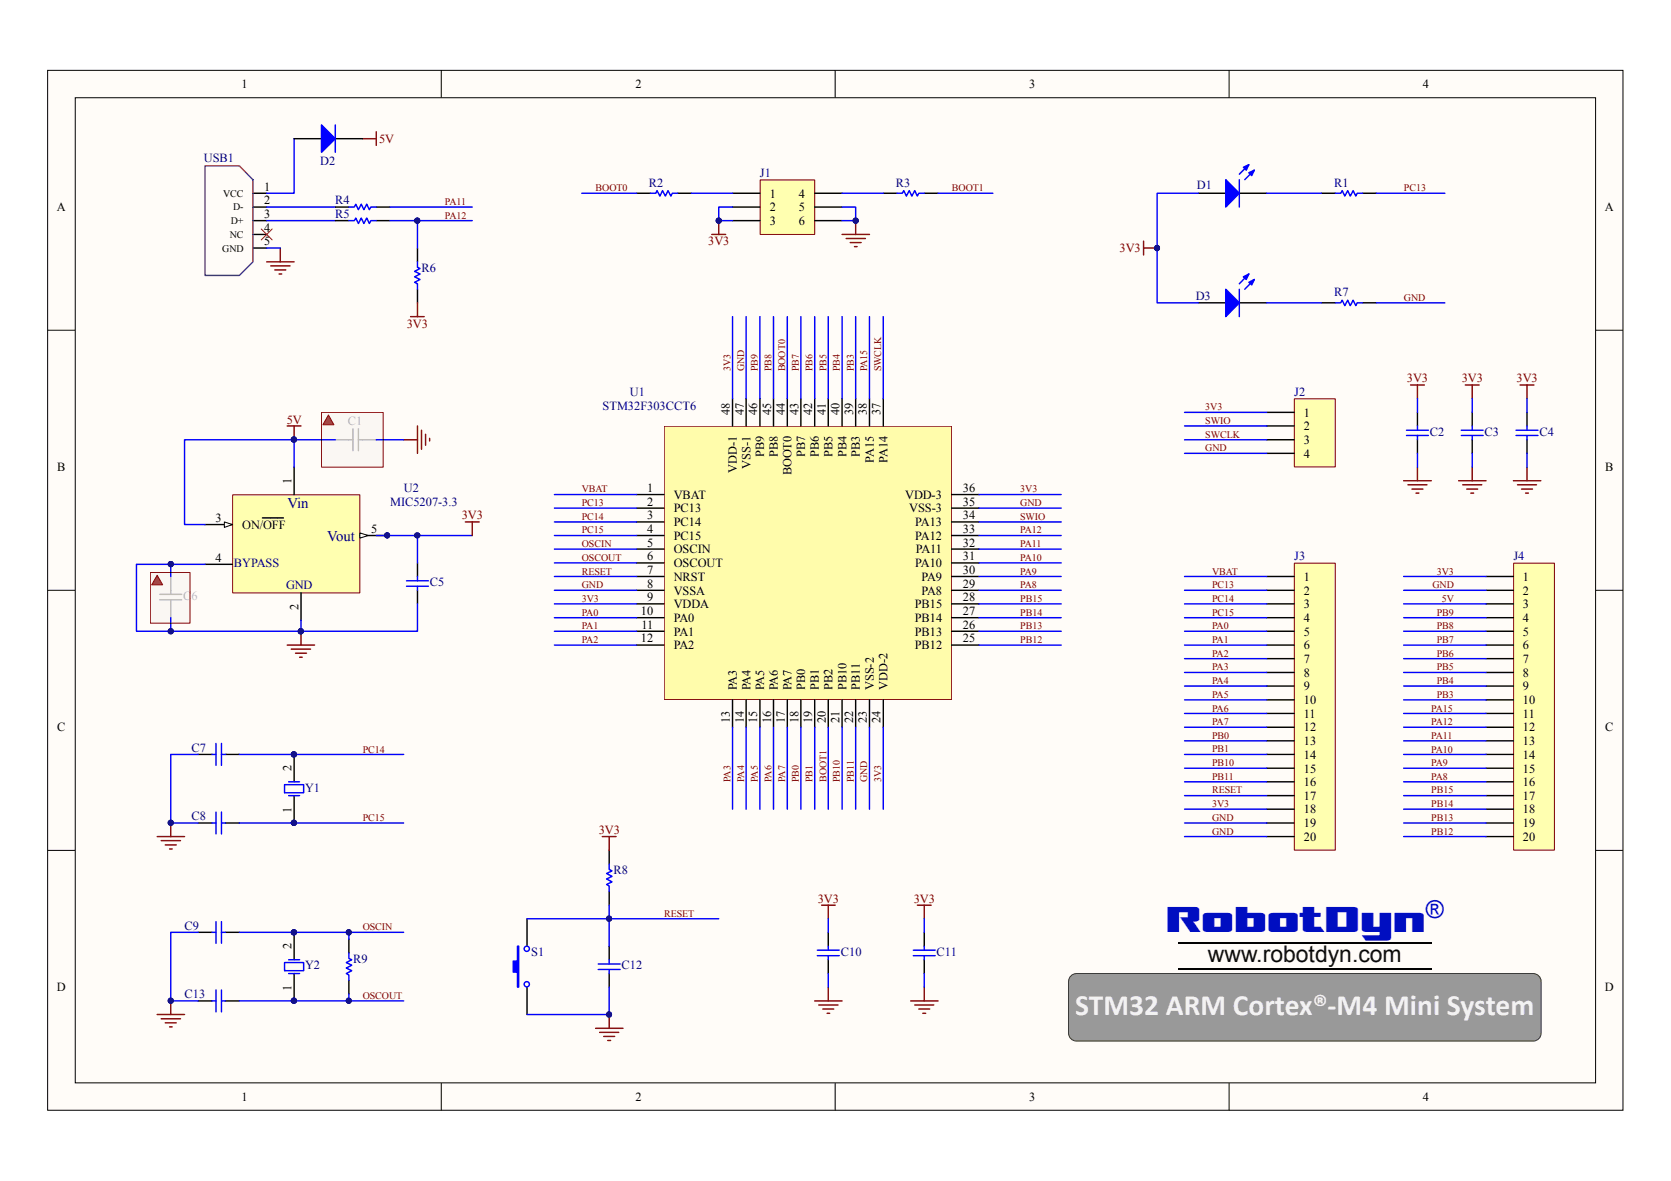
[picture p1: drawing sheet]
<svg xmlns="http://www.w3.org/2000/svg" width="297mm" height="210mm" viewBox="0 0 297 210" stroke-linecap="round" stroke-linejoin="round" font-family="sans-serif">
<path d="M8.5 12.5h280v184.8h-280z" fill="#fffcf8"/>
<path d="M8.5 12.5h280v184.8h-280z" fill="none" stroke="#000" stroke-width=".18"/>
<path d="M13.4 17.4h270.2v175.1h-270.2z" fill="#fffcf8"/>
<g fill="none" stroke="#000" stroke-width=".18">
<path d="M13.4 17.4h270.2v175.1h-270.2zM78.4 12.5v4.8M148.5 12.5v4.8M218.5 12.5v4.8M8.5 58.7h4.8M283.6 58.7h4.9M8.5 104.9h4.8M283.6 104.9h4.9M8.5 151.1h4.8M283.6 151.1h4.9M78.4 192.5v4.9M148.5 192.5v4.9"/>
<path d="M218.5 192.5v4.9"/>
</g>
<path d="M108.3 151.1v2.5M108.3 158.4v2.5M93.7 163.3v4.9M93.7 175.4v4.9M108.3 168.2v2.4M108.3 173v2.4" fill="none" stroke="#000" stroke-width=".25"/>
<path d="M108.3 153.6v.9l.5 .3-1 .5 1 .5-1 .4 1 .5-1 .5 .5 .3v.9M106.3 171.3h3.9M106.3 172.3h3.9M108.3 170.6v.7M108.3 172.3v.7" fill="none" stroke="#00f" stroke-width=".25"/>
<path d="M92 168.2h.2v7.2h-.2v-2.6h-.8v-2h.8z" fill-rule="evenodd" fill="#00f"/>
<g fill="none" stroke="#00f" stroke-width=".25">
<path d="M92 168.2h.2v7.2h-.2v-2.6h-.8v-2h.8zM108.3 160.9v2.4h-14.6"/>
<circle cx="93.6" cy="174.9" r=".46"/>
<circle cx="93.6" cy="168.6" r=".46"/>
</g>
<circle cx="108.3" cy="163.3" r=".45" fill="#000080"/>
<circle cx="108.3" cy="163.3" r=".45" fill="none" stroke="#000080" stroke-width=".18"/>
<path d="M108.3 163.3v4.9" fill="none" stroke="#00f" stroke-width=".25"/>
<circle cx="108.3" cy="163.3" r=".45" fill="#000080"/>
<circle cx="108.3" cy="163.3" r=".45" fill="none" stroke="#000080" stroke-width=".18"/>
<path d="M108.3 175.4v4.9h-14.6" fill="none" stroke="#00f" stroke-width=".25"/>
<circle cx="108.3" cy="180.3" r=".46" fill="#000080"/>
<circle cx="108.3" cy="180.3" r=".46" fill="none" stroke="#000080" stroke-width=".18"/>
<path d="M107.1 148.7h2.4M108.3 148.7v2.4M105.9 182.8h4.8M106.6 183.5h3.4M107.3 184.2h2M108 184.9h.5M108.3 180.3v2.5" fill="none" stroke="#800000" stroke-width=".25"/>
<circle cx="108.3" cy="180.3" r=".46" fill="#000080"/>
<circle cx="108.3" cy="180.3" r=".46" fill="none" stroke="#000080" stroke-width=".18"/>
<path d="M108.3 163.3h19.5" fill="none" stroke="#00f" stroke-width=".25"/>
<circle cx="108.3" cy="163.3" r=".45" fill="#000080"/>
<circle cx="108.3" cy="163.3" r=".45" fill="none" stroke="#000080" stroke-width=".18"/>
<path d="M135.2 32h9.6v9.7h-9.6z" fill="#ffffb0"/>
<path d="M135.1 32h9.7v9.7h-9.7z" fill="none" stroke="#800000" stroke-width=".18"/>
<path d="M113.2 34.3h2.4M120.5 34.3h2.4M130.2 34.3h4.9M130.2 36.8h4.9M130.2 39.2h4.9M144.8 34.3h4.9M144.8 36.8h4.9M144.8 39.2h4.9M157 34.3h2.4M164.3 34.3h2.5" fill="none" stroke="#000" stroke-width=".25"/>
<path d="M115.6 34.3h1l.2-.4 .5 1 .5-1 .5 1 .4-1 .6 1 .2-.6h1M159.4 34.3h1l.3-.4 .4 1 .5-1 .5 1 .5-1 .5 1 .2-.6h1" fill="none" stroke="#00f" stroke-width=".25"/>
<path d="M152.1 39.2v2.5M149.7 41.7h4.9M150.4 42.4h3.4M151.1 43.1h2M151.9 43.8h.5" fill="none" stroke="#800000" stroke-width=".25"/>
<circle cx="152.1" cy="39.2" r=".46" fill="#000080"/>
<circle cx="152.1" cy="39.2" r=".46" fill="none" stroke="#000080" stroke-width=".18"/>
<path d="M127.8 39.2v2.5M126.5 41.7h2.5" fill="none" stroke="#800000" stroke-width=".25"/>
<circle cx="127.8" cy="39.2" r=".46" fill="#000080"/>
<circle cx="127.8" cy="39.2" r=".46" fill="none" stroke="#000080" stroke-width=".18"/>
<path d="M103.4 34.3h9.8M122.9 34.3h7.3M149.7 34.3h7.3M166.8 34.3h9.7" fill="none" stroke="#00f" stroke-width=".25"/>
<path d="M213 34.3h4.9M220.3 34.3h4.9" fill="none" stroke="#000" stroke-width=".25"/>
<path d="M217.9 31.9l2.4 2.4-2.4 2.5z" fill="#00f"/>
<path d="M217.9 31.9l2.4 2.4-2.4 2.5zM222 29.3l-1.7 1.7M223 30.2l-1.7 1.7" fill="none" stroke="#00f" stroke-width=".25"/>
<path d="M222 30.7l1-.5-.5 1z" fill="#00f"/>
<path d="M222 30.7l1-.5-.5 1z" fill="none" stroke="#00f" stroke-width=".25"/>
<path d="M221 29.7l1-.4-.5 .9z" fill="#00f"/>
<path d="M220.3 31.9v4.9M221 29.7l1-.4-.5 .9z" fill="none" stroke="#00f" stroke-width=".25"/>
<path d="M213 53.8h4.9M220.3 53.8h4.9" fill="none" stroke="#000" stroke-width=".25"/>
<path d="M217.9 51.4l2.4 2.4-2.4 2.5z" fill="#00f"/>
<path d="M217.9 51.4l2.4 2.4-2.4 2.5zM222 48.7l-1.7 1.7M223 49.7l-1.7 1.7" fill="none" stroke="#00f" stroke-width=".25"/>
<path d="M222 50.2l1-.5-.5 .9z" fill="#00f"/>
<path d="M222 50.2l1-.5-.5 .9z" fill="none" stroke="#00f" stroke-width=".25"/>
<path d="M221 49.2l1-.5-.5 1z" fill="#00f"/>
<path d="M237.4 34.3h.9l.3-.4 .5 1 .5-1 .4 1 .5-1 .5 1 .3-.6h.9M220.3 51.4v4.9M221 49.2l1-.5-.5 1zM237.4 53.8h.9l.3-.4 .5 .9 .5-.9 .4 .9 .5-.9 .5 .9 .3-.5h.9" fill="none" stroke="#00f" stroke-width=".25"/>
<path d="M234.9 34.3h2.5M242.2 34.3h2.4M234.9 53.8h2.5M242.2 53.8h2.4" fill="none" stroke="#000" stroke-width=".25"/>
<path d="M203.3 44.1h2.4M203.3 42.9v2.4" fill="none" stroke="#800000" stroke-width=".25"/>
<circle cx="205.7" cy="44.1" r=".46" fill="#000080"/>
<circle cx="205.7" cy="44.1" r=".46" fill="none" stroke="#000080" stroke-width=".18"/>
<path d="M213 34.3h-7.3v19.5h7.3" fill="none" stroke="#00f" stroke-width=".25"/>
<circle cx="205.7" cy="44.1" r=".46" fill="#000080"/>
<circle cx="205.7" cy="44.1" r=".46" fill="none" stroke="#000080" stroke-width=".18"/>
<g fill="none" stroke="#00f" stroke-width=".25">
<path d="M225.2 34.3h9.7M244.6 34.3h12.2M225.2 53.8h9.7M244.6 53.8h12.2M259.8 76.5h3.9M259.8 77.4h3.9M261.7 70.8v2.5M261.7 75.7v.8M261.7 77.4v.8M269.5 76.5h3.9M269.5 77.4h3.9M271.4 70.8v2.5"/>
<path d="M271.4 75.7v.8M271.4 77.4v.8M261.7 80.6v2.4M271.4 80.6v2.4"/>
</g>
<path d="M261.7 73.3v2.4M261.7 78.2v2.4M271.4 73.3v2.4M271.4 78.2v2.4" fill="none" stroke="#000" stroke-width=".25"/>
<g fill="none" stroke="#800000" stroke-width=".25">
<path d="M260.5 68.4h2.4M261.7 68.4v2.4M270.2 68.4h2.5M271.4 68.4v2.4M259.3 85.4h4.9M260 86.2h3.4M260.7 86.9h2M261.5 87.6h.5M261.7 83v2.4M269 85.4h4.9M269.7 86.2h3.4M270.5 86.9h1.9"/>
<path d="M271.2 87.6h.5M271.4 83v2.4"/>
</g>
<path d="M269.1 100.1h7.2v51h-7.2z" fill="#ffffb0"/>
<path d="M269.1 100.1h7.2v51h-7.2z" fill="none" stroke="#800000" stroke-width=".18"/>
<g fill="none" stroke="#000" stroke-width=".25">
<path d="M264.2 102.5h4.8M264.2 104.9h4.8M264.2 107.3h4.8M264.2 109.8h4.8M264.2 112.2h4.8M264.2 114.7h4.8M264.2 117.1h4.8M264.2 119.5h4.8M264.2 121.9h4.8M264.2 124.4h4.8M264.2 126.8h4.8M264.2 129.3h4.8"/>
<path d="M264.2 131.7h4.8M264.2 134.1h4.8M264.2 136.5h4.8M264.2 139h4.8M264.2 141.4h4.8M264.2 143.8h4.8M264.2 146.3h4.8M264.2 148.7h4.8"/>
</g>
<path d="M230.1 100.1h7.3v51h-7.3z" fill="#ffffb0"/>
<path d="M230.1 100.1h7.3v51h-7.3z" fill="none" stroke="#800000" stroke-width=".18"/>
<g fill="none" stroke="#000" stroke-width=".25">
<path d="M45 39.2h2.4M45 36.8h2.4M45 34.3h2.4M59.6 39.2h2.4M59.6 36.8h2.4M66.9 39.2h2.4M66.9 36.8h2.4M45 41.7h2.4M45 44.1h2.4M74.2 44.1v2.4M74.2 51.4v2.4M225.2 102.5h4.8"/>
<path d="M225.2 104.9h4.8M225.2 107.3h4.8M225.2 109.8h4.8M225.2 112.2h4.8M225.2 114.7h4.8M225.2 117.1h4.8M225.2 119.5h4.8M225.2 121.9h4.8M225.2 124.4h4.8M225.2 126.8h4.8M225.2 129.3h4.8M225.2 131.7h4.8"/>
<path d="M225.2 134.1h4.8M225.2 136.5h4.8M225.2 139h4.8M225.2 141.4h4.8M225.2 143.8h4.8M225.2 146.3h4.8M225.2 148.7h4.8"/>
</g>
<g fill="none" stroke="#00f" stroke-width=".25">
<path d="M47.4 36.8h12.2M47.4 39.2h12.2M52.3 24.7v9.6h-4.9M62 36.8h1l.2-.5 .5 1 .5-1 .5 1 .5-1 .5 1 .2-.5h1M62 39.2h1l.2-.5 .5 1 .5-1 .5 1 .5-1 .5 1 .2-.5h1M69.3 36.8h14.6M74.2 39.2v4.9M74.2 46.5v1l.5 .2-1 .5 1 .5-1 .5 1 .5-1 .5 .5 .2v1M210.6 102.5h14.6M210.6 104.9h14.6M210.6 107.3h14.6M210.6 109.8h14.6"/>
<path d="M210.6 112.2h14.6M210.6 114.7h14.6M210.6 117.1h14.6M210.6 119.5h14.6M249.5 102.5h14.7M249.5 104.9h14.7M249.5 107.3h14.7M249.5 109.8h14.7M249.5 112.2h14.7M249.5 114.7h14.7M249.5 117.1h14.7M249.5 119.5h14.7"/>
<path d="M210.6 121.9h14.6M210.6 124.4h14.6M210.6 126.8h14.6M210.6 129.3h14.6M210.6 131.7h14.6M210.6 134.1h14.6M210.6 136.5h14.6M210.6 139h14.6M249.5 121.9h14.7M249.5 124.4h14.7M249.5 126.8h14.7M249.5 129.3h14.7"/>
<path d="M249.5 131.7h14.7M249.5 134.1h14.7M249.5 136.5h14.7M249.5 139h14.7M210.6 141.4h14.6M210.6 143.8h14.6M210.6 146.3h14.6M210.6 148.7h14.6M249.5 141.4h14.7M249.5 143.8h14.7M249.5 146.3h14.7M249.5 148.7h14.7"/>
</g>
<path d="M36.4 29.5h6.1l2.5 2.4v14.6l-2.5 2.5h-6.1z" fill="none" stroke="#800080" stroke-width=".25"/>
<path d="M64.5 24.7h2.4M66.9 23.4v2.4M47.4 46.5h4.9M48.1 47.3h3.5M48.9 48h1.9M49.6 48.7h.5M49.8 44.1v2.4" fill="none" stroke="#800000" stroke-width=".25"/>
<circle cx="74.2" cy="39.2" r=".46" fill="#000080"/>
<circle cx="74.2" cy="39.2" r=".46" fill="none" stroke="#000080" stroke-width=".18"/>
<path d="M73 56.3h2.4M74.2 53.8v2.5" fill="none" stroke="#800000" stroke-width=".25"/>
<path d="M69.3 39.2h14.6" fill="none" stroke="#00f" stroke-width=".25"/>
<circle cx="74.2" cy="39.2" r=".46" fill="#000080"/>
<circle cx="74.2" cy="39.2" r=".46" fill="none" stroke="#000080" stroke-width=".18"/>
<path d="M52.3 141.4v4.9" fill="none" stroke="#000" stroke-width=".25"/>
<circle cx="52.2" cy="146.2" r=".46" fill="#000080"/>
<circle cx="52.2" cy="146.2" r=".46" fill="none" stroke="#000080" stroke-width=".18"/>
<path d="M52.3 134.1v4.9" fill="none" stroke="#000" stroke-width=".25"/>
<circle cx="52.2" cy="134.1" r=".46" fill="#000080"/>
<circle cx="52.2" cy="134.1" r=".46" fill="none" stroke="#000080" stroke-width=".18"/>
<path d="M50.6 139.5h3.4v1.4h-3.4zM51.3 139h2M51.3 141.4h2" fill="none" stroke="#00f" stroke-width=".25"/>
<circle cx="52.2" cy="146.2" r=".46" fill="#000080"/>
<circle cx="52.2" cy="146.2" r=".46" fill="none" stroke="#000080" stroke-width=".18"/>
<circle cx="52.2" cy="134.1" r=".46" fill="#000080"/>
<circle cx="52.2" cy="134.1" r=".46" fill="none" stroke="#000080" stroke-width=".18"/>
<path d="M52.3 173v4.9" fill="none" stroke="#000" stroke-width=".25"/>
<circle cx="52.2" cy="177.9" r=".46" fill="#000080"/>
<circle cx="52.2" cy="177.9" r=".46" fill="none" stroke="#000080" stroke-width=".18"/>
<path d="M52.3 165.7v4.9" fill="none" stroke="#000" stroke-width=".25"/>
<circle cx="52.2" cy="165.7" r=".46" fill="#000080"/>
<circle cx="52.2" cy="165.7" r=".46" fill="none" stroke="#000080" stroke-width=".18"/>
<path d="M50.6 171.1h3.4v1.4h-3.4zM51.3 170.6h2M51.3 173h2" fill="none" stroke="#00f" stroke-width=".25"/>
<circle cx="52.2" cy="177.9" r=".46" fill="#000080"/>
<circle cx="52.2" cy="177.9" r=".46" fill="none" stroke="#000080" stroke-width=".18"/>
<circle cx="52.2" cy="165.7" r=".46" fill="#000080"/>
<circle cx="52.2" cy="165.7" r=".46" fill="none" stroke="#000080" stroke-width=".18"/>
<path d="M35.2 134.1h2.5M40.1 134.1h2.4M35.2 146.3h2.5M40.1 146.3h2.4M35.2 165.7h2.5M35.2 177.9h2.5M40.1 165.7h2.4M40.1 177.9h2.4" fill="none" stroke="#000" stroke-width=".25"/>
<g fill="none" stroke="#00f" stroke-width=".25">
<path d="M37.7 134.1h.7M38.4 132.1v3.9M39.4 132.1v3.9M39.4 134.1h.7M37.7 146.3h.7M38.4 144.3v3.9M39.4 144.3v3.9M39.4 146.3h.7M35.2 165.7h-4.8v12.2h4.8M37.7 165.7h.7M37.7 177.9h.7M38.4 163.8v3.9"/>
<path d="M38.4 176v3.8M39.4 163.8v3.9M39.4 176v3.8M39.4 165.7h.7M39.4 177.9h.7"/>
</g>
<circle cx="30.4" cy="177.9" r=".46" fill="#000080"/>
<circle cx="30.4" cy="177.9" r=".46" fill="none" stroke="#000080" stroke-width=".18"/>
<path d="M35.2 134.1h-4.8v12.2h4.8" fill="none" stroke="#00f" stroke-width=".25"/>
<circle cx="30.4" cy="146.2" r=".46" fill="#000080"/>
<circle cx="30.4" cy="146.2" r=".46" fill="none" stroke="#000080" stroke-width=".18"/>
<path d="M27.9 148.7h4.9M28.7 149.4h3.4M29.4 150.2h1.9M30.1 150.9h.5M30.4 146.3v2.4" fill="none" stroke="#800000" stroke-width=".25"/>
<circle cx="30.4" cy="146.2" r=".46" fill="#000080"/>
<circle cx="30.4" cy="146.2" r=".46" fill="none" stroke="#000080" stroke-width=".18"/>
<path d="M30.4 177.9v2.4M27.9 180.3h4.9M28.7 181.1h3.4M29.4 181.8h1.9M30.1 182.5h.5" fill="none" stroke="#800000" stroke-width=".25"/>
<circle cx="30.4" cy="177.9" r=".46" fill="#000080"/>
<circle cx="30.4" cy="177.9" r=".46" fill="none" stroke="#000080" stroke-width=".18"/>
<path d="M42.5 134.1h29.3" fill="none" stroke="#00f" stroke-width=".25"/>
<circle cx="52.2" cy="134.1" r=".46" fill="#000080"/>
<circle cx="52.2" cy="134.1" r=".46" fill="none" stroke="#000080" stroke-width=".18"/>
<path d="M42.5 146.3h29.3" fill="none" stroke="#00f" stroke-width=".25"/>
<circle cx="52.2" cy="146.2" r=".46" fill="#000080"/>
<circle cx="52.2" cy="146.2" r=".46" fill="none" stroke="#000080" stroke-width=".18"/>
<path d="M118.1 75.8h51.1v48.5h-51.1z" fill="#ffffb0"/>
<path d="M118.1 75.7h51.1v48.6h-51.1z" fill="none" stroke="#800000" stroke-width=".18"/>
<g fill="none" stroke="#000" stroke-width=".25">
<path d="M130.2 70.8v4.9M132.6 70.8v4.9M135.1 70.8v4.9M137.5 70.8v4.9M140 70.8v4.9M142.4 70.8v4.9M144.8 70.8v4.9M147.2 70.8v4.9M149.7 70.8v4.9M152.1 70.8v4.9M154.6 70.8v4.9M157 70.8v4.9"/>
<path d="M113.2 87.9h4.8M113.2 90.3h4.8M113.2 92.8h4.8M113.2 95.2h4.8M113.2 97.6h4.8M169.2 87.9h4.8M169.2 90.3h4.8M169.2 92.8h4.8M169.2 95.2h4.8M169.2 97.6h4.8M113.2 100h4.8M113.2 102.5h4.8"/>
<path d="M113.2 104.9h4.8M113.2 107.3h4.8M113.2 109.8h4.8M113.2 112.2h4.8M113.2 114.7h4.8M169.2 100h4.8M169.2 102.5h4.8M169.2 104.9h4.8M169.2 107.3h4.8M169.2 109.8h4.8M169.2 112.2h4.8M169.2 114.7h4.8"/>
<path d="M130.2 124.4v4.9M132.6 124.4v4.9M135.1 124.4v4.9M137.5 124.4v4.9M140 124.4v4.9M142.4 124.4v4.9M144.8 124.4v4.9M147.2 124.4v4.9M149.7 124.4v4.9M152.1 124.4v4.9M154.6 124.4v4.9M157 124.4v4.9"/>
</g>
<g fill="none" stroke="#00f" stroke-width=".25">
<path d="M130.2 56.3v14.5M132.6 56.3v14.5M135.1 56.3v14.5M137.5 56.3v14.5M140 56.3v14.5M142.4 56.3v14.5M144.8 56.3v14.5M147.2 56.3v14.5M149.7 56.3v14.5M152.1 56.3v14.5M154.6 56.3v14.5M157 56.3v14.5"/>
<path d="M98.6 97.6h14.6M98.6 95.2h14.6M98.6 92.8h14.6M98.6 90.3h14.6M98.6 87.9h14.6M174 97.6h14.6M174 95.2h14.6M174 92.8h14.6M174 90.3h14.6M174 87.9h14.6M98.6 114.7h14.6M98.6 112.2h14.6"/>
<path d="M98.6 109.8h14.6M98.6 107.3h14.6M98.6 104.9h14.6M98.6 102.5h14.6M98.6 100h14.6M174 114.7h14.6M174 112.2h14.6M174 109.8h14.6M174 107.3h14.6M174 104.9h14.6M174 102.5h14.6M174 100h14.6"/>
<path d="M130.2 129.3v14.5M132.6 129.3v14.5M135.1 129.3v14.5M137.5 129.3v14.5M140 129.3v14.5M142.4 129.3v14.5M144.8 129.3v14.5M147.2 129.3v14.5M149.7 129.3v14.5M152.1 129.3v14.5M154.6 129.3v14.5M157 129.3v14.5"/>
</g>
<path d="M41.4 88h22.6v17.4h-22.6z" fill="#ffffb0"/>
<path d="M41.4 87.9h22.6v17.5h-22.6z" fill="none" stroke="#800000" stroke-width=".18"/>
<path d="M36.4 93.2h4.9M52.3 83v4.9M53.5 105.4v4.9" fill="none" stroke="#000" stroke-width=".25"/>
<path d="M39.9 92.8l1.4 .4-1.4 .5z" fill="#fffcf8"/>
<path d="M39.9 92.8l1.4 .4-1.4 .5z" fill="none" stroke="#000" stroke-width=".18"/>
<path d="M46.7 92h1.4M48.2 92h1M49.3 92h1.1M64 95.2h4.8M36.4 100.3h4.9" fill="none" stroke="#000" stroke-width=".25"/>
<path d="M64 94.7l1.4 .5-1.4 .4z" fill="#fffcf8"/>
<path d="M64 94.7l1.4 .5-1.4 .4z" fill="none" stroke="#000" stroke-width=".18"/>
<circle cx="68.8" cy="95.2" r=".44" fill="#000080"/>
<circle cx="68.8" cy="95.2" r=".44" fill="none" stroke="#000080" stroke-width=".18"/>
<circle cx="68.8" cy="95.2" r=".44" fill="#000080"/>
<circle cx="68.8" cy="95.2" r=".44" fill="none" stroke="#000080" stroke-width=".18"/>
<path d="M59.6 78.2h3.1M62.7 76.2v3.9M63.7 78.2h3.2M63.7 76.2v3.9" fill="none" stroke="#bfbebc" stroke-width=".25"/>
<path d="M74.2 100v2.5M74.2 104.9v2.4" fill="none" stroke="#000" stroke-width=".25"/>
<path d="M72.3 103.2h3.9M72.3 104.2h3.9M74.2 102.5v.7M74.2 104.2v.7" fill="none" stroke="#00f" stroke-width=".25"/>
<path d="M51.1 114.7h4.8M51.8 115.4h3.4M52.5 116.1h2M53.3 116.8h.4M53.5 112.2v2.5" fill="none" stroke="#800000" stroke-width=".25"/>
<circle cx="53.5" cy="112.2" r=".46" fill="#000080"/>
<circle cx="53.5" cy="112.2" r=".46" fill="none" stroke="#000080" stroke-width=".18"/>
<path d="M74.2 95.2v4.8" fill="none" stroke="#00f" stroke-width=".25"/>
<circle cx="74.2" cy="95.2" r=".46" fill="#000080"/>
<circle cx="74.2" cy="95.2" r=".46" fill="none" stroke="#000080" stroke-width=".18"/>
<path d="M74.2 107.3v4.9h-20.7v-2" fill="none" stroke="#00f" stroke-width=".25"/>
<circle cx="53.5" cy="112.2" r=".46" fill="#000080"/>
<circle cx="53.5" cy="112.2" r=".46" fill="none" stroke="#000080" stroke-width=".18"/>
<path d="M59.6 78.2h-7.3v4.8" fill="none" stroke="#00f" stroke-width=".25"/>
<circle cx="52.2" cy="78.1" r=".46" fill="#000080"/>
<circle cx="52.2" cy="78.1" r=".46" fill="none" stroke="#000080" stroke-width=".18"/>
<path d="M51.1 75.7h2.4M52.3 75.7v2.5M71.8 78.2h2.4M74.2 75.7v4.9M74.9 76.5v3.4M75.6 77.2v1.9M76.4 77.9v.5" fill="none" stroke="#800000" stroke-width=".25"/>
<path d="M66.9 78.2h4.9" fill="none" stroke="#00f" stroke-width=".25"/>
<circle cx="52.2" cy="78.1" r=".46" fill="#000080"/>
<circle cx="52.2" cy="78.1" r=".46" fill="none" stroke="#000080" stroke-width=".18"/>
<path d="M52.3 78.2h-19.5v15h3.6" fill="none" stroke="#00f" stroke-width=".25"/>
<circle cx="52.2" cy="78.1" r=".46" fill="#000080"/>
<circle cx="52.2" cy="78.1" r=".46" fill="none" stroke="#000080" stroke-width=".18"/>
<path d="M28.4 105.6h3.9M28.4 106.6h3.9M30.4 102.5v3.1M30.4 106.6v3.2" fill="none" stroke="#bfbebc" stroke-width=".25"/>
<path d="M36.4 100.3h-6v2.2" fill="none" stroke="#00f" stroke-width=".25"/>
<circle cx="30.4" cy="100.3" r=".46" fill="#000080"/>
<circle cx="30.4" cy="100.3" r=".46" fill="none" stroke="#000080" stroke-width=".18"/>
<path d="M30.4 109.8v2.4h23.1" fill="none" stroke="#00f" stroke-width=".25"/>
<circle cx="30.4" cy="112.2" r=".46" fill="#000080"/>
<circle cx="30.4" cy="112.2" r=".46" fill="none" stroke="#000080" stroke-width=".18"/>
<circle cx="53.5" cy="112.2" r=".46" fill="#000080"/>
<circle cx="53.5" cy="112.2" r=".46" fill="none" stroke="#000080" stroke-width=".18"/>
<path d="M66.9 95.2h17" fill="none" stroke="#00f" stroke-width=".25"/>
<circle cx="74.2" cy="95.2" r=".46" fill="#000080"/>
<circle cx="74.2" cy="95.2" r=".46" fill="none" stroke="#000080" stroke-width=".18"/>
<circle cx="68.8" cy="95.2" r=".44" fill="#000080"/>
<circle cx="68.8" cy="95.2" r=".44" fill="none" stroke="#000080" stroke-width=".18"/>
<path d="M82.7 92.8h2.5M83.9 92.8v2.4" fill="none" stroke="#800000" stroke-width=".25"/>
<path d="M62 166.9v2.5M62 174.3v2.4" fill="none" stroke="#000" stroke-width=".25"/>
<path d="M42.5 165.7h29.3M62 169.4v1l.5 .2-.9 .5 .9 .4-.9 .6 .9 .4-.9 .5 .4 .3v1" fill="none" stroke="#00f" stroke-width=".25"/>
<circle cx="52.2" cy="165.7" r=".46" fill="#000080"/>
<circle cx="52.2" cy="165.7" r=".46" fill="none" stroke="#000080" stroke-width=".18"/>
<circle cx="62" cy="165.7" r=".46" fill="#000080"/>
<circle cx="62" cy="165.7" r=".46" fill="none" stroke="#000080" stroke-width=".18"/>
<path d="M62 165.7v1.2" fill="none" stroke="#00f" stroke-width=".25"/>
<circle cx="62" cy="165.7" r=".46" fill="#000080"/>
<circle cx="62" cy="165.7" r=".46" fill="none" stroke="#000080" stroke-width=".18"/>
<path d="M42.5 177.9h29.3" fill="none" stroke="#00f" stroke-width=".25"/>
<circle cx="52.2" cy="177.9" r=".46" fill="#000080"/>
<circle cx="52.2" cy="177.9" r=".46" fill="none" stroke="#000080" stroke-width=".18"/>
<circle cx="62" cy="177.9" r=".46" fill="#000080"/>
<circle cx="62" cy="177.9" r=".46" fill="none" stroke="#000080" stroke-width=".18"/>
<path d="M62 176.7v1.2" fill="none" stroke="#00f" stroke-width=".25"/>
<circle cx="62" cy="177.9" r=".46" fill="#000080"/>
<circle cx="62" cy="177.9" r=".46" fill="none" stroke="#000080" stroke-width=".18"/>
<path d="M147.2 165.7v2.5M147.2 170.6v2.4M164.3 165.7v2.5M164.3 170.6v2.4" fill="none" stroke="#000" stroke-width=".25"/>
<path d="M145.3 168.9h3.9M145.3 169.9h3.9M147.2 163.3v2.4M147.2 168.2v.7M147.2 169.9v.7M147.2 173v2.4M162.3 168.9h3.9M162.3 169.9h3.9M164.3 163.3v2.4M164.3 168.2v.7M164.3 169.9v.7M164.3 173v2.4" fill="none" stroke="#00f" stroke-width=".25"/>
<g fill="none" stroke="#800000" stroke-width=".25">
<path d="M144.8 177.9h4.9M145.5 178.6h3.5M146 160.9h2.5M146.3 179.3h1.9M147.2 160.9v2.4M147.2 175.4v2.5M161.9 177.9h4.9M162.6 178.6h3.4M163.1 160.9h2.4M163.3 179.3h2M164.3 160.9v2.4M164.3 175.4v2.5"/>
<path d="M147 180.1h.5M164 180.1h.5"/>
</g>
<path d="M230.1 70.9h7.3v12.1h-7.3z" fill="#ffffb0"/>
<path d="M230.1 70.9h7.3v12.1h-7.3z" fill="none" stroke="#800000" stroke-width=".18"/>
<path d="M52.3 24.7h4.8M59.6 24.7h4.9M225.2 73.3h4.8M225.2 75.7h4.8M225.2 78.2h4.8M252 73.3v2.4M252 78.2v2.4M225.2 80.6h4.8" fill="none" stroke="#000" stroke-width=".25"/>
<path d="M210.6 73.3h14.6M210.6 75.7h14.6M210.6 78.2h14.6M250 76.5h3.9M250 77.4h3.9M252 70.8v2.5M252 75.7v.8M252 77.4v.8M210.6 80.6h14.6M252 80.6v2.4" fill="none" stroke="#00f" stroke-width=".25"/>
<path d="M250.7 68.4h2.5M252 68.4v2.4M249.5 85.4h4.9M250.3 86.2h3.4M251 86.9h1.9M251.7 87.6h.5M252 83v2.4" fill="none" stroke="#800000" stroke-width=".25"/>
<path d="M57.2 22.2l2.4 2.5-2.4 2.4z" fill="#00f"/>
<path d="M57.1 22.2l2.5 2.5-2.5 2.4zM59.6 22.2v4.9M149.7 36.8h2.4v2.4h-2.4M47.4 44.1h2.4" fill="none" stroke="#00f" stroke-width=".25"/>
<path d="M46.4 40.7l2 1.9M48.4 40.7l-2 1.9" fill="none" stroke="#f00" stroke-width=".18"/>
<circle cx="152.1" cy="39.2" r=".46" fill="#000080"/>
<circle cx="152.1" cy="39.2" r=".46" fill="none" stroke="#000080" stroke-width=".18"/>
<path d="M130.2 36.8h-2.4v2.4h2.4" fill="none" stroke="#00f" stroke-width=".25"/>
<circle cx="127.8" cy="39.2" r=".46" fill="#000080"/>
<circle cx="127.8" cy="39.2" r=".46" fill="none" stroke="#000080" stroke-width=".18"/>
<path d="M30.4 100.3h-6.1v11.9h6.1" fill="none" stroke="#00f" stroke-width=".25"/>
<circle cx="30.4" cy="100.3" r=".46" fill="#000080"/>
<circle cx="30.4" cy="100.3" r=".46" fill="none" stroke="#000080" stroke-width=".18"/>
<circle cx="30.4" cy="112.2" r=".46" fill="#000080"/>
<circle cx="30.4" cy="112.2" r=".46" fill="none" stroke="#000080" stroke-width=".18"/>
<path d="M26.7 101.7h7.1v9.1h-7.1z" fill-rule="evenodd" fill="#fafafa"/>
<path d="M26.7 101.7h7.1v9.1h-7.1z" fill="none" stroke="#800000" stroke-width=".18"/>
<path d="M27.9 102.2l1 1.7h-1.9z" fill="#fe3232"/>
<path d="M27.9 102.2l1 1.7h-1.9z" fill="none" stroke="#900" stroke-width=".18"/>
<path d="M57.1 73.3h11v9.7h-11z" fill-rule="evenodd" fill="#fafafa"/>
<path d="M57.1 73.3h11v9.7h-11z" fill="none" stroke="#800000" stroke-width=".18"/>
<path d="M58.4 73.8l1 1.7h-2z" fill="#fe3232"/>
<path d="M58.4 73.8l1 1.7h-2z" fill="none" stroke="#900" stroke-width=".18"/>
<path d="M209.4 167.6h45M209.4 172.2h45" fill="none" stroke="#0c0c0c" stroke-width=".2"/>
<path d="M190.5 173.3l.8-.3h81.2a1.4 1.4 0 0 1 1.4 1.4v9.2a1.4 1.4 0 0 1-1.4 1.4h-81.2a1.4 1.4 0 0 1-1.4-1.4v-9.2l.1-.4z" fill="#999"/>
<path d="M190.5 173.3l.8-.3h81.2a1.4 1.4 0 0 1 1.4 1.4v9.2a1.4 1.4 0 0 1-1.4 1.4h-81.2a1.4 1.4 0 0 1-1.4-1.4v-9.2l.1-.4z" fill="none" stroke="#333" stroke-width=".18"/>
<text font-size="7.5" fill="#000ec1" x="207.2" y="165.6">RobotDyn</text>
<text font-size="5.2" fill="#f2f2f2" x="191.1" y="180.4">STM32 ARM Cortex®-M4 Mini System</text>
<text font-size="4.4" fill="#000ec1" x="253.4" y="163.1">®</text>
<text font-size="4.1" fill="#0c0c0c" x="214.7" y="170.9">www.robotdyn.com</text>
<g font-size="2.6" fill="#000080">
<text x="51.1" y="90.3">Vin</text>
<text x="58.2" y="96.1">Vout</text>
</g>
<g font-size="2.2">
<text x="42.9" y="15.7">1</text>
<text x="112.9" y="15.7">2</text>
<text x="183" y="15.7">3</text>
<text x="252.9" y="15.7">4</text>
<text x="46.9" y="33.9">1</text>
<text x="136.8" y="35.1">1</text>
<text x="142" y="35.1">4</text>
<text x="10.1" y="37.6">A</text>
<text x="46.9" y="41.2">4</text>
<text x="46.9" y="38.8">3</text>
<text x="46.9" y="36.3">2</text>
<text x="136.8" y="37.6">2</text>
<text x="136.8" y="40">3</text>
<text x="142" y="37.6">5</text>
<text x="142" y="40">6</text>
<text x="285.3" y="37.6">A</text>
<text x="46.9" y="43.6">5</text>
<text x="129.8" y="73.8" transform="rotate(-90 129.8 73.8)">48</text>
<text x="132.2" y="73.8" transform="rotate(-90 132.2 73.8)">47</text>
<text x="134.6" y="73.8" transform="rotate(-90 134.6 73.8)">46</text>
<text x="137.1" y="73.8" transform="rotate(-90 137.1 73.8)">45</text>
<text x="139.5" y="73.8" transform="rotate(-90 139.5 73.8)">44</text>
<text x="141.9" y="73.8" transform="rotate(-90 141.9 73.8)">43</text>
<text x="144.4" y="73.8" transform="rotate(-90 144.4 73.8)">42</text>
<text x="146.8" y="73.8" transform="rotate(-90 146.8 73.8)">41</text>
<text x="149.2" y="73.8" transform="rotate(-90 149.2 73.8)">40</text>
<text x="151.7" y="73.8" transform="rotate(-90 151.7 73.8)">39</text>
<text x="154.1" y="73.8" transform="rotate(-90 154.1 73.8)">38</text>
<text x="156.5" y="73.8" transform="rotate(-90 156.5 73.8)">37</text>
<text x="231.8" y="74.1">1</text>
<text x="231.8" y="76.5">2</text>
<text x="10.2" y="83.8">B</text>
<text x="133.4" y="83.3" transform="rotate(-90 133.4 83.3)">VSS-1</text>
<text x="135.8" y="81.2" transform="rotate(-90 135.8 81.2)">PB9</text>
<text x="138.3" y="81.2" transform="rotate(-90 138.3 81.2)">PB8</text>
<text x="143.1" y="81.2" transform="rotate(-90 143.1 81.2)">PB7</text>
<text x="145.6" y="81.2" transform="rotate(-90 145.6 81.2)">PB6</text>
<text x="148" y="81.2" transform="rotate(-90 148 81.2)">PB5</text>
<text x="150.5" y="81.2" transform="rotate(-90 150.5 81.2)">PB4</text>
<text x="152.9" y="81.2" transform="rotate(-90 152.9 81.2)">PB3</text>
<text x="155.3" y="82.3" transform="rotate(-90 155.3 82.3)">PA15</text>
<text x="157.8" y="82.3" transform="rotate(-90 157.8 82.3)">PA14</text>
<text x="231.8" y="78.9">3</text>
<text x="231.8" y="81.3">4</text>
<text x="285.3" y="83.8">B</text>
<text x="51.8" y="86" transform="rotate(-90 51.8 86)">1</text>
<text x="115" y="87.4">1</text>
<text x="115" y="89.8">2</text>
<text x="119.8" y="88.7">VBAT</text>
<text x="131" y="84" transform="rotate(-90 131 84)">VDD-1</text>
<text x="140.7" y="84.5" transform="rotate(-90 140.7 84.5)">BOOT0</text>
<text x="160.9" y="88.7">VDD-3</text>
<text x="171.2" y="89.8">35</text>
<text x="171.2" y="87.4">36</text>
<text x="38.3" y="92.8">3</text>
<text x="43.1" y="94">ON/OFF</text>
<text x="66" y="94.7">5</text>
<text x="115" y="92.3">3</text>
<text x="115" y="94.7">4</text>
<text x="119.8" y="91.1">PC13</text>
<text x="119.8" y="93.5">PC14</text>
<text x="119.8" y="95.9">PC15</text>
<text x="161.6" y="91.1">VSS-3</text>
<text x="162.7" y="95.9">PA12</text>
<text x="162.7" y="93.5">PA13</text>
<text x="171.2" y="94.7">33</text>
<text x="171.2" y="92.3">34</text>
<text x="38.3" y="99.8">4</text>
<text x="115" y="97.2">5</text>
<text x="115" y="99.6">6</text>
<text x="119.8" y="98.4">OSCIN</text>
<text x="119.8" y="100.8">OSCOUT</text>
<text x="162.7" y="100.8">PA10</text>
<text x="162.8" y="98.4">PA11</text>
<text x="171.2" y="97.2">32</text>
<text x="171.2" y="99.6">31</text>
<text x="115" y="106.9">9</text>
<text x="115" y="102">7</text>
<text x="115" y="104.4">8</text>
<text x="119.8" y="103.2">NRST</text>
<text x="119.8" y="105.7">VSSA</text>
<text x="163.8" y="105.7">PA8</text>
<text x="163.8" y="103.2">PA9</text>
<text x="171.2" y="104.4">29</text>
<text x="171.2" y="102">30</text>
<text x="171.2" y="106.9">28</text>
<text x="231.8" y="103.2">1</text>
<text x="231.8" y="105.7">2</text>
<text x="270.7" y="103.2">1</text>
<text x="270.7" y="105.7">2</text>
<text x="53" y="108.5" transform="rotate(-90 53 108.5)">2</text>
<text x="113.9" y="109.3">10</text>
<text x="114" y="111.7">11</text>
<text x="119.8" y="108.1">VDDA</text>
<text x="119.8" y="110.5">PA0</text>
<text x="119.8" y="113">PA1</text>
<text x="162.6" y="113">PB13</text>
<text x="162.6" y="110.5">PB14</text>
<text x="162.6" y="108.1">PB15</text>
<text x="171.2" y="111.7">26</text>
<text x="171.2" y="109.3">27</text>
<text x="231.8" y="108.1">3</text>
<text x="231.8" y="110.5">4</text>
<text x="231.8" y="113">5</text>
<text x="270.7" y="108.1">3</text>
<text x="270.7" y="110.5">4</text>
<text x="270.7" y="113">5</text>
<text x="113.9" y="114.2">12</text>
<text x="119.8" y="115.4">PA2</text>
<text x="162.6" y="115.4">PB12</text>
<text x="171.2" y="114.2">25</text>
<text x="231.8" y="115.4">6</text>
<text x="231.8" y="117.8">7</text>
<text x="270.7" y="115.4">6</text>
<text x="270.7" y="117.8">7</text>
<text x="131" y="122.7" transform="rotate(-90 131 122.7)">PA3</text>
<text x="133.4" y="122.7" transform="rotate(-90 133.4 122.7)">PA4</text>
<text x="135.8" y="122.7" transform="rotate(-90 135.8 122.7)">PA5</text>
<text x="138.3" y="122.7" transform="rotate(-90 138.3 122.7)">PA6</text>
<text x="140.7" y="122.7" transform="rotate(-90 140.7 122.7)">PA7</text>
<text x="143.1" y="122.7" transform="rotate(-90 143.1 122.7)">PB0</text>
<text x="145.6" y="122.7" transform="rotate(-90 145.6 122.7)">PB1</text>
<text x="148" y="122.7" transform="rotate(-90 148 122.7)">PB2</text>
<text x="150.5" y="122.7" transform="rotate(-90 150.5 122.7)">PB10</text>
<text x="152.9" y="122.7" transform="rotate(-90 152.9 122.7)">PB11</text>
<text x="155.3" y="122.7" transform="rotate(-90 155.3 122.7)">VSS-2</text>
<text x="157.8" y="122.7" transform="rotate(-90 157.8 122.7)">VDD-2</text>
<text x="231.8" y="120.3">8</text>
<text x="231.8" y="122.7">9</text>
<text x="231.8" y="125.2">10</text>
<text x="270.7" y="120.3">8</text>
<text x="270.7" y="122.7">9</text>
<text x="270.7" y="125.2">10</text>
<text x="10.2" y="130">C</text>
<text x="129.8" y="128.5" transform="rotate(-90 129.8 128.5)">13</text>
<text x="132.2" y="128.5" transform="rotate(-90 132.2 128.5)">14</text>
<text x="134.6" y="128.5" transform="rotate(-90 134.6 128.5)">15</text>
<text x="137.1" y="128.5" transform="rotate(-90 137.1 128.5)">16</text>
<text x="139.5" y="128.5" transform="rotate(-90 139.5 128.5)">17</text>
<text x="141.9" y="128.5" transform="rotate(-90 141.9 128.5)">18</text>
<text x="144.4" y="128.5" transform="rotate(-90 144.4 128.5)">19</text>
<text x="146.8" y="128.5" transform="rotate(-90 146.8 128.5)">20</text>
<text x="149.2" y="128.5" transform="rotate(-90 149.2 128.5)">21</text>
<text x="151.7" y="128.5" transform="rotate(-90 151.7 128.5)">22</text>
<text x="154.1" y="128.5" transform="rotate(-90 154.1 128.5)">23</text>
<text x="156.5" y="128.5" transform="rotate(-90 156.5 128.5)">24</text>
<text x="231.8" y="127.6">11</text>
<text x="231.8" y="130">12</text>
<text x="270.7" y="127.6">11</text>
<text x="270.7" y="130">12</text>
<text x="285.3" y="130">C</text>
<text x="51.8" y="137" transform="rotate(-90 51.8 137)">2</text>
<text x="231.8" y="132.4">13</text>
<text x="231.8" y="134.8">14</text>
<text x="231.8" y="137.3">15</text>
<text x="270.7" y="132.4">13</text>
<text x="270.7" y="134.8">14</text>
<text x="270.7" y="137.3">15</text>
<text x="231.8" y="139.7">16</text>
<text x="231.8" y="142.2">17</text>
<text x="270.7" y="139.7">16</text>
<text x="270.7" y="142.2">17</text>
<text x="51.8" y="144.5" transform="rotate(-90 51.8 144.5)">1</text>
<text x="231.8" y="144.6">18</text>
<text x="231.8" y="147">19</text>
<text x="231.8" y="149.5">20</text>
<text x="270.7" y="144.6">18</text>
<text x="270.7" y="147">19</text>
<text x="270.7" y="149.5">20</text>
<text x="51.8" y="168.7" transform="rotate(-90 51.8 168.7)">2</text>
<text x="10.1" y="176.2">D</text>
<text x="51.8" y="176.1" transform="rotate(-90 51.8 176.1)">1</text>
<text x="285.3" y="176.2">D</text>
<text x="42.9" y="195.7">1</text>
<text x="112.9" y="195.7">2</text>
<text x="183" y="195.7">3</text>
<text x="252.9" y="195.7">4</text>
</g>
<g font-size="2.2" fill="#000080">
<text x="36.2" y="28.8">USB1</text>
<text x="56.9" y="29.3">D2</text>
<text x="115.4" y="33.2">R2</text>
<text x="135.1" y="31.5">J1</text>
<text x="159.2" y="33.2">R3</text>
<text x="212.8" y="33.7">D1</text>
<text x="237.2" y="33.2">R1</text>
<text x="59.6" y="36.3">R4</text>
<text x="59.6" y="38.8">R5</text>
<text x="74.9" y="48.3">R6</text>
<text x="212.6" y="53.4">D3</text>
<text x="237.2" y="52.6">R7</text>
<text x="112" y="70.4">U1</text>
<text x="230.1" y="70.4">J2</text>
<text x="107.1" y="72.8">STM32F303CCT6</text>
<text x="254.2" y="77.4">C2</text>
<text x="263.9" y="77.4">C3</text>
<text x="273.6" y="77.4">C4</text>
<text x="69.3" y="89.8">MIC5207-3.3</text>
<text x="71.8" y="87.4">U2</text>
<text x="41.6" y="100.8">BYPASS</text>
<text x="230.1" y="99.6">J3</text>
<text x="269" y="99.6">J4</text>
<text x="50.8" y="104.7">GND</text>
<text x="76.4" y="104.2">C5</text>
<text x="34" y="133.7">C7</text>
<text x="54.2" y="140.7">Y1</text>
<text x="34" y="145.8">C8</text>
<text x="109.1" y="155.3">R8</text>
<text x="32.8" y="165.3">C9</text>
<text x="54.2" y="172.3">Y2</text>
<text x="62.8" y="171.1">R9</text>
<text x="94.4" y="169.9">S1</text>
<text x="110.5" y="172.3">C12</text>
<text x="149.5" y="169.9">C10</text>
<text x="166.5" y="169.9">C11</text>
<text x="32.8" y="177.4">C13</text>
</g>
<g font-size="2.2" fill="#800000">
<text x="67.4" y="25.4">5V</text>
<text x="125.9" y="43.6">3V3</text>
<text x="199" y="44.8">3V3</text>
<text x="72.3" y="58.2">3V3</text>
<text x="250.1" y="68">3V3</text>
<text x="259.8" y="68">3V3</text>
<text x="269.6" y="68">3V3</text>
<text x="51" y="75.3">5V</text>
<text x="82.1" y="92.3">3V3</text>
<text x="106.4" y="148.2">3V3</text>
<text x="145.4" y="160.4">3V3</text>
<text x="162.4" y="160.4">3V3</text>
</g>
<g font-size="2.2" fill="#bfbebc">
<text x="61.8" y="75.5">C1</text>
<text x="32.6" y="106.7">C</text>
<text x="34" y="106.7">6</text>
</g>
<g font-size="1.8">
<text x="39.7" y="35">VCC</text>
<text x="41" y="39.8">D+</text>
<text x="41.4" y="37.4">D-</text>
<text x="39.5" y="44.7">GND</text>
<text x="40.9" y="42.3">NC</text>
</g>
<g font-size="1.8" fill="#800000">
<text x="105.9" y="34">BOOT0</text>
<text x="169.2" y="34">BOOT1</text>
<text x="249.6" y="34">PC13</text>
<text x="79.1" y="38.9">PA12</text>
<text x="79.1" y="36.4">PA11</text>
<text x="249.6" y="53.5">GND</text>
<text x="129.8" y="66" transform="rotate(-90 129.8 66)">3V3</text>
<text x="132.3" y="66" transform="rotate(-90 132.3 66)">GND</text>
<text x="134.7" y="66" transform="rotate(-90 134.7 66)">PB9</text>
<text x="137.2" y="66" transform="rotate(-90 137.2 66)">PB8</text>
<text x="139.6" y="66" transform="rotate(-90 139.6 66)">BOOT0</text>
<text x="142" y="66" transform="rotate(-90 142 66)">PB7</text>
<text x="144.4" y="66" transform="rotate(-90 144.4 66)">PB6</text>
<text x="146.9" y="66" transform="rotate(-90 146.9 66)">PB5</text>
<text x="149.3" y="66" transform="rotate(-90 149.3 66)">PB4</text>
<text x="151.8" y="66" transform="rotate(-90 151.8 66)">PB3</text>
<text x="154.2" y="66" transform="rotate(-90 154.2 66)">PA15</text>
<text x="156.6" y="66" transform="rotate(-90 156.6 66)">SWCLK</text>
<text x="214.2" y="72.9">3V3</text>
<text x="214.2" y="75.4">SWIO</text>
<text x="214.2" y="77.8">SWCLK</text>
<text x="214.3" y="80.2">GND</text>
<text x="103.4" y="87.5">VBAT</text>
<text x="103.4" y="90">PC13</text>
<text x="181.3" y="90">GND</text>
<text x="181.3" y="87.5">3V3</text>
<text x="103.4" y="92.4">PC14</text>
<text x="103.4" y="94.8">PC15</text>
<text x="181.3" y="92.4">SWIO</text>
<text x="181.3" y="94.8">PA12</text>
<text x="103.4" y="97.3">OSCIN</text>
<text x="103.4" y="99.7">OSCOUT</text>
<text x="181.4" y="97.3">PA11</text>
<text x="181.4" y="99.7">PA10</text>
<text x="103.4" y="102.1">RESET</text>
<text x="103.4" y="104.5">GND</text>
<text x="103.4" y="107">3V3</text>
<text x="181.4" y="102.1">PA9</text>
<text x="181.4" y="107">PB15</text>
<text x="181.4" y="104.5">PA8</text>
<text x="215.5" y="104.5">PC13</text>
<text x="215.5" y="107">PC14</text>
<text x="215.5" y="102.1">VBAT</text>
<text x="254.6" y="104.5">GND</text>
<text x="255.4" y="102.1">3V3</text>
<text x="256.3" y="107">5V</text>
<text x="103.4" y="111.9">PA1</text>
<text x="103.4" y="109.4">PA0</text>
<text x="181.4" y="111.9">PB13</text>
<text x="181.4" y="109.4">PB14</text>
<text x="215.5" y="109.4">PC15</text>
<text x="215.5" y="111.9">PA0</text>
<text x="255.4" y="111.9">PB8</text>
<text x="255.4" y="109.4">PB9</text>
<text x="103.4" y="114.3">PA2</text>
<text x="181.4" y="114.3">PB12</text>
<text x="215.5" y="119.1">PA3</text>
<text x="215.5" y="116.7">PA2</text>
<text x="215.5" y="114.3">PA1</text>
<text x="255.4" y="119.1">PB5</text>
<text x="255.4" y="116.7">PB6</text>
<text x="255.4" y="114.3">PB7</text>
<text x="215.5" y="124">PA5</text>
<text x="215.5" y="121.6">PA4</text>
<text x="255.4" y="124">PB3</text>
<text x="255.4" y="121.6">PB4</text>
<text x="215.5" y="131.3">PB0</text>
<text x="215.5" y="128.9">PA7</text>
<text x="215.5" y="126.5">PA6</text>
<text x="254.4" y="126.5">PA15</text>
<text x="254.4" y="128.9">PA12</text>
<text x="254.4" y="131.3">PA11</text>
<text x="64.5" y="133.7">PC14</text>
<text x="215.5" y="133.7">PB1</text>
<text x="215.5" y="136.2">PB10</text>
<text x="254.4" y="133.7">PA10</text>
<text x="254.4" y="136.2">PA9</text>
<text x="129.8" y="139" transform="rotate(-90 129.8 139)">PA3</text>
<text x="132.3" y="139" transform="rotate(-90 132.3 139)">PA4</text>
<text x="134.7" y="139" transform="rotate(-90 134.7 139)">PA5</text>
<text x="137.2" y="139" transform="rotate(-90 137.2 139)">PA6</text>
<text x="139.6" y="139" transform="rotate(-90 139.6 139)">PA7</text>
<text x="142" y="139" transform="rotate(-90 142 139)">PB0</text>
<text x="144.4" y="139" transform="rotate(-90 144.4 139)">PB1</text>
<text x="146.9" y="139" transform="rotate(-90 146.9 139)">BOOT1</text>
<text x="149.3" y="139" transform="rotate(-90 149.3 139)">PB10</text>
<text x="151.8" y="139" transform="rotate(-90 151.8 139)">PB11</text>
<text x="154.2" y="139" transform="rotate(-90 154.2 139)">GND</text>
<text x="156.6" y="139" transform="rotate(-90 156.6 139)">3V3</text>
<text x="215.5" y="138.6">PB11</text>
<text x="215.5" y="143.5">3V3</text>
<text x="215.5" y="141">RESET</text>
<text x="254.4" y="143.5">PB14</text>
<text x="254.4" y="141">PB15</text>
<text x="254.4" y="138.6">PA8</text>
<text x="64.5" y="145.9">PC15</text>
<text x="215.5" y="145.9">GND</text>
<text x="215.5" y="148.3">GND</text>
<text x="254.4" y="148.4">PB12</text>
<text x="254.4" y="145.9">PB13</text>
<text x="64.5" y="165.4">OSCIN</text>
<text x="118.1" y="163">RESET</text>
<text x="64.5" y="177.5">OSCOUT</text>
</g>
</svg>
